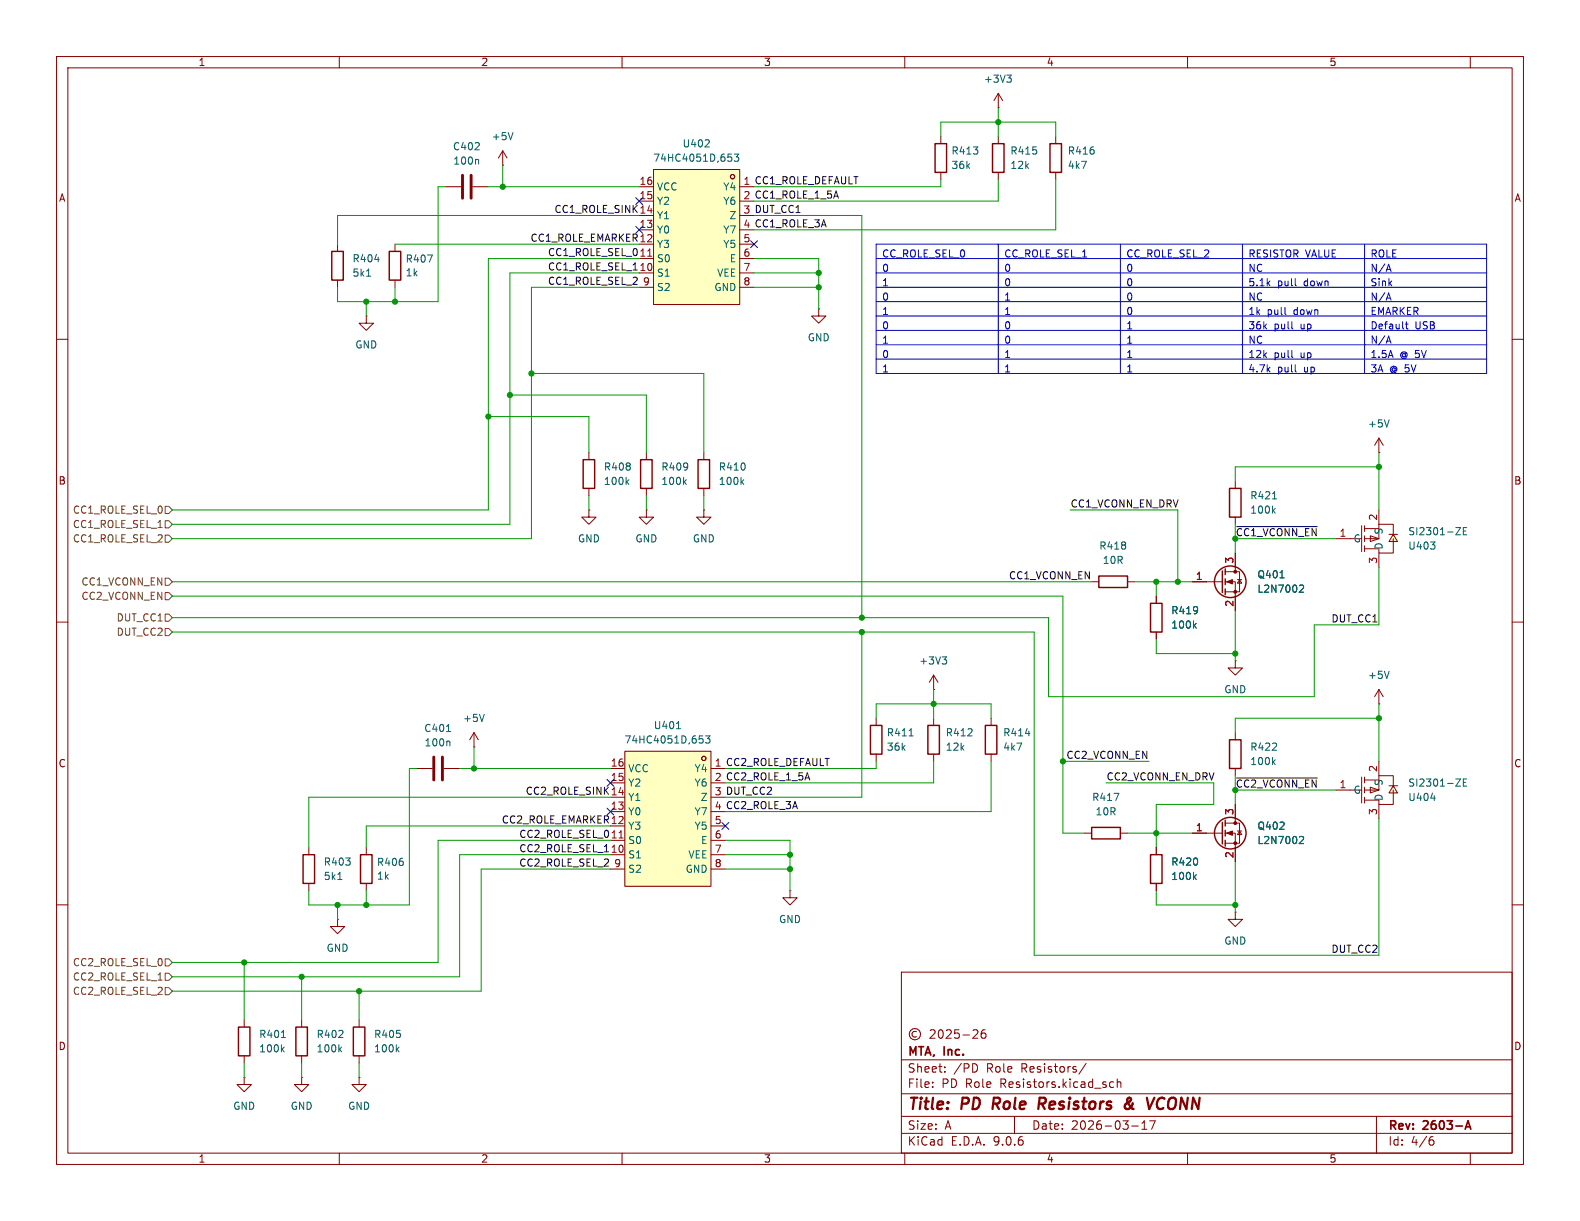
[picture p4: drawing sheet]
<svg xmlns="http://www.w3.org/2000/svg" width="279mm" height="216mm" viewBox="0 0 279 216" stroke-linecap="round" stroke-linejoin="round" font-family="sans-serif">
<g fill="none" stroke="#840000" stroke-width=".18">
<path d="M10 10h259.4v195.9h-259.4zM12 12h255.4v191.9h-255.4zM60 10v2M110 10v2M160 10v2M210 10v2M260 10v2M10 60h2M243.8 77.5l-.7 1.2M243.8 77.5l.8 1.2M243.8 77.5v2.5M267.4 60h2"/>
<path d="M218.4 97.8v3.3M243.8 80h.1M10 110h2M193 102.9h1.3M199.4 102.9h1.3M204.5 105.4v1.3M204.5 111.8v1.2M210.8 102.9h5.4M216.7 101.1h2.5v3.5h-2.5M216.7 102.9h1.7v5.1M218.4 116.8v1.3h1.3l-1.3 1.3-1.2-1.3h1.2M218.4 116.8h.1"/>
<path d="M218.8 102.5h.8M219.2 102.5l.4 .6h-.8zM267.4 110h2M139.7 157.5v1.3h1.3l-1.3 1.2-1.3-1.2h1.3M139.7 157.5h.1M10 160h2M159.4 171.9h108v32h-108zM267.4 160h2M63.5 180.3v1.3M63.5 186.7v1.3M159.4 197.4h108M159.4 193.4h108"/>
<path d="M159.4 187.4h108M162.1 182.4a.52 .52 0 0 0-.8 .5 .52 .52 0 0 0 .8 .4M164.5 182.2l.6-.1 .2 .1 .1 .3-1 1.1h1M164.9 192.1v.2M164.9 191.4v.1M166.1 182.2l.2-.1a.81 .81 0 0 1 .6 .6 .81 .81 0 0 1-.3 .8l-.2 .1a.81 .81 0 0 1-.3-1.4zM167.1 189.4v.2M167.1 188.7v.1M167.4 182.2l.5-.1 .2 .1 .1 .3-.9 1.1h.9M169.6 182.1h-.7l-.1 .7 .2-.1h.5l.1 .2v.5l-.2 .2-.6-.2M170.3 183h1.1M172.1 182.2l.5-.1 .3 .1v.3l-.9 1.1h.9"/>
<path d="M172.7 188.3l.2 .4-.2 .7M174.2 182.1a.59 .59 0 0 0-.7 .6v.6l.1 .2 .5 .1 .2-.2 .1-.5-.2-.2h-.4l-.3 .2M179.4 197.4v3M192.1 188l-1.3 1.9M196.9 191.4l-.4-.1-.3 .3v.4l.2 .2h.5M197.6 191.4l.2-.1 .3 .1 .1 .9M197.6 190.8v1.5M200.1 199.1h1.2M201.9 199.7h.9M201.9 198.6l.5-.4v1.5M203.3 198.2h1l-.7 1.5M243.4 197.4v6.5"/>
<path d="M60 203.9v2M110 203.9v2M159.4 200.4h108M160 203.9v2M210 203.9v2M253 201.6h.4l.2 .2-.1 .5-.5 .2M253.4 201l-.4 .1M260 203.9v2"/>
<circle cx="161.8" cy="182.9" r="1"/>
</g>
<path d="M259.1 199.7l.5-1.5 .5 1.5M259.2 199.2h.8" fill="none" stroke="#840000" stroke-width=".3"/>
<path d="M175.8 194.1l-.3 2M184.2 195.2l.5 .9M184.6 194.1h-.7l-.3 2M184.7 195.1l-1 .1M198.9 195.4l1-.7 .1-.3-.2-.3a.41 .41 0 0 0-.5 .5l.6 1.1 .6 .4M200.3 195.1l-.1 .4a.92 .92 0 0 1-1 .6l-.2-.2M205.8 194.2a1.02 1.02 0 0 0-1.2 .6 1.02 1.02 0 0 0 .5 1.3l.6-.2" fill="none" stroke="#840000" stroke-width=".4"/>
<g fill="none" stroke="#840000" stroke-width=".25">
<path d="M194.3 101.9h5.1v2h-5.1zM203.5 106.7h2v5.1h-2zM216.2 101v3.8M216.7 100.6v1M216.7 102.4v1M216.7 104.1v1.1M62.5 181.6h2v5.1h-2z"/>
<circle cx="217.6" cy="102.9" r="2.79"/>
</g>
<path d="M245.7 74.2l-.5 1.3M211.2 110.6l.3 .5M211.5 110.2l-.4 .5M226.4 102.2h.7M229.9 103.5l.4-.1 .2 .4-.8 .9h.8M70.2 185.5l.4 .5M70.6 185.2l-.5 .4" fill="none" stroke="#006464" stroke-width=".18"/>
<g fill="#840000" stroke="#840000" stroke-width=".18">
<path d="M216.9 102.9l1-.4v.8z"/>
<circle cx="218.4" cy="101.1" r=".25"/>
<circle cx="218.4" cy="104.6" r=".25"/>
</g>
<g fill="#ffffc2">
<path d="M242.3 94.7l1.5 .6-1.5 .5z"/>
<path d="M246.4 94.5l.7 1.3h-1.5z"/>
</g>
<g fill="none" stroke="#840000" stroke-width=".18">
<path d="M236.2 95.3h2.6M240.8 93v4.5M241.3 93v1M241.3 94.7v1.1M241.3 96.5v1M241.3 93.5h2.5M242.3 94.7l1.5 .6-1.5 .5zM243.8 92.7v2.6h-2.5M243.8 92.7h2.6v2M243.8 90.2v2.5M243.8 97.8v2.5M245.6 94.5h1.5"/>
<path d="M246.4 95.3v2.5h-2.6v-.8h-2.5M246.4 94.5l.7 1.3h-1.5zM175.3 127v1.3M175.3 133.4v1.2M243.8 124.5h.1M243.8 121.9v2.6M243.8 121.9l-.7 1.3M243.8 121.9l.8 1.3"/>
</g>
<path d="M253 95.8h.7l-.4 .5M253.7 96.4v.6M257.4 93.3h.9l-.9 1.3h.9M258.8 93.9h.4M259.4 93.3h-.6v1.3h.6M245.7 118.7l-.5 1.3M181.3 129.7h.8" fill="none" stroke="#006464" stroke-width=".18"/>
<path d="M174.2 128.3h2.1v5.1h-2.1z" fill="none" stroke="#840000" stroke-width=".25"/>
<g fill="#ffffc2">
<path d="M242.3 139.2l1.5 .5-1.5 .5z"/>
<path d="M246.4 138.9l.7 1.3h-1.5z"/>
</g>
<g fill="none" stroke="#840000" stroke-width=".18">
<path d="M78.7 33h2.8M83.6 33h2.8M88.9 29.2h.1M88.9 26.7l-.8 1.2M88.9 26.7l.8 1.2M88.9 26.7v2.5M59.7 43.2v1.3M59.7 49.5v1.3M64.8 55.9v1.3h1.2l-1.2 1.2-1.3-1.2h1.3M64.8 55.9h.1M69.8 43.2v1.3M69.8 49.5v1.3"/>
<path d="M104.1 90.2v1.2h1.3l-1.3 1.3-1.2-1.3h1.2M104.1 90.2h.1M104.1 80v1.3M104.1 86.4v1.2M114.3 90.2v1.2h1.3l-1.3 1.3-1.3-1.3h1.3M114.3 90.2h.1M114.3 80v1.3M114.3 86.4v1.2M165.1 119.4v2.5M165.1 119.4l-.8 1.3M165.1 119.4l.8 1.3M154.9 127v1.3"/>
<path d="M154.9 133.4v1.2M165.1 121.9h.1M165.1 127v1.3M165.1 133.4v1.2M218.4 129.5v1.3M218.4 135.9v1.3M236.2 139.7h2.6M240.8 137.4v4.6M241.3 137.4v1M241.3 139.2v1M241.3 137.9h2.5M242.3 139.2l1.5 .5-1.5 .5z"/>
<path d="M243.8 137.2v2.5h-2.5M243.8 137.2h2.6v2M243.8 134.6v2.6M245.6 138.9h1.5M246.4 139.7v2.5h-2.6v-.7h-2.5M246.4 138.9l.7 1.3h-1.5zM191.8 147.3h1.2M198.1 147.3h1.3M204.5 149.9v1.2M204.5 156.2v1.3M210.8 147.3h5.4M216.7 145.5h2.5v3.6h-2.5"/>
<path d="M216.7 147.3h1.7v5.1M218.4 142.2v3.3M218.8 146.9h.8M219.2 146.9l.4 .7h-.8zM241.3 141v1M243.8 142.2v2.6M218.4 161.3v1.3h1.3l-1.3 1.2-1.2-1.2h1.2M218.4 161.3h.1M63.5 190.5v1.3h1.3l-1.3 1.2-1.3-1.2h1.3M63.5 190.5h.1"/>
</g>
<g fill="none" stroke="#006464" stroke-width=".18">
<path d="M84.5 28.2l.1 .2v.6M90.7 23.4l-.4 1.3M64.8 48.8h.7M66.3 45.9h.8M75.6 45.1h.9l-.6 1.3M110.8 85.2l.4 .5M111.2 84.8l-.5 .5M121 85.2l.4 .5M121.4 84.8l-.5 .5M166.6 116.1h.8l-.4 .5M167.2 116.6l.2 .3v.3l-.2 .2M160.8 130.1h.7"/>
<path d="M225.1 134.7l.4 .5M225.5 134.4l-.5 .4M257.4 137.7h.9l-.9 1.3h.9M258.8 138.3h.4M259.4 137.7h-.6v1.3h.6M197 140.3h.8l-.5 1.2M211.2 155l.3 .5M211.5 154.7l-.4 .5M229.9 148l.4-.1 .2 .4-.8 .9h.8M253 141.1h.8"/>
</g>
<g fill="none" stroke="#840000" stroke-width=".25">
<path d="M58.7 44.5h2v5h-2zM68.8 44.5h2.1v5h-2.1zM103.1 81.3h2.1v5.1h-2.1zM113.3 81.3h2v5.1h-2zM153.9 128.3h2.1v5.1h-2.1zM164.1 128.3h2v5.1h-2zM217.4 130.8h2.1v5.1h-2.1zM193 146.3h5.1v2h-5.1zM203.5 151.1h2v5.1h-2zM216.2 145.4v3.8M216.7 145v1.1M216.7 146.8v1"/>
<path d="M216.7 148.6v1"/>
<circle cx="217.6" cy="147.3" r="2.79"/>
</g>
<g fill="#840000" stroke="#840000" stroke-width=".18">
<path d="M216.9 147.3l1-.4v.8z"/>
<circle cx="218.4" cy="145.5" r=".25"/>
<circle cx="218.4" cy="149.1" r=".25"/>
</g>
<path d="M81.8 31v4.1M83.3 31v4.1" fill="none" stroke="#840000" stroke-width=".51"/>
<path d="M110.5 132.8h15.2v23.9h-15.2z" fill="#ffffc2"/>
<g fill="none" stroke="#840000" stroke-width=".18">
<path d="M176.5 19.1h.1M176.5 16.5l-.7 1.3M176.5 16.5l.8 1.3M176.5 16.5v2.6M166.4 24.1v1.3M166.4 30.5v1.3M176.5 24.1v1.3M176.5 30.5v1.3M186.7 24.1v1.3M186.7 30.5v1.3M144.8 54.6v1.3h1.2l-1.2 1.3-1.3-1.3h1.3M144.8 54.6h.1"/>
<path d="M124.5 90.2v1.2h1.2l-1.2 1.3-1.3-1.3h1.3M124.5 90.2h.1M124.5 80v1.3M124.5 86.4v1.2M218.4 85.1v1.3M218.4 91.4v1.3M73.7 135.9h2.8M78.5 135.9h2.8M83.8 132.1h.1M83.8 129.5l-.7 1.3M83.8 129.5l.8 1.3M83.8 129.5v2.6"/>
<path d="M107.9 135.9h2.6M107.9 138.4h2.6M110.5 132.8h15.2v23.9h-15.2zM125.7 135.9h2.6M54.6 149.9v1.2M54.6 156.2v1.3M64.8 149.9v1.2M64.8 156.2v1.3M107.9 141h2.6M107.9 146.1h2.6M107.9 148.6h2.6M107.9 151.1h2.6"/>
<path d="M107.9 153.7h2.6M107.9 143.5h2.6M125.7 141h2.6M125.7 146.1h2.6M125.7 148.6h2.6M125.7 151.1h2.6M125.7 153.7h2.6M59.7 162.6v1.2h1.3l-1.3 1.3-1.3-1.3h1.3M59.7 162.6h.1M43.2 190.5v1.3h1.2l-1.2 1.2-1.3-1.2h1.3M43.2 190.5h.1M43.2 180.3v1.3"/>
<path d="M43.2 186.7v1.3M53.3 190.5v1.3h1.3l-1.3 1.2-1.2-1.2h1.2M53.3 190.5h.1M53.3 180.3v1.3M53.3 186.7v1.3"/>
<circle cx="124.5" cy="134.1" r=".38"/>
</g>
<path d="M109.5 148.2h.7" fill="none" stroke="#a90000" stroke-width=".18"/>
<g fill="none" stroke="#006464" stroke-width=".18">
<path d="M178 13.3h.8l-.4 .5M178.6 13.8l.2 .2v.3l-.2 .2M131.2 85.2l.3 .5M131.5 84.8l-.5 .5M225 88.2h.7M225.1 90.3l.4 .4M225.5 89.9l-.5 .5M79 129.4h.7M79.4 131.1l.2 .1v.7M85.6 126.3l-.4 1.3M119.6 128.8h.7M123.7 130.1h.6"/>
<path d="M123.8 130.6h.3l.2 .2-.1 .5-.4 .1M124.8 130.1h.7l-.4 .5 .4 .1v.6l-.2 .1-.5-.1M59.7 155.5h.8M49.8 183.5h.7M49.9 185.5l.3 .5M50.2 185.2l-.4 .4M60 185.5l.4 .5M60.4 185.2l-.5 .4"/>
</g>
<path d="M165.4 25.4h2v5.1h-2zM175.5 25.4h2v5.1h-2zM185.7 25.4h2v5.1h-2zM123.4 81.3h2.1v5.1h-2.1zM217.4 86.4h2.1v5h-2.1zM53.6 151.1h2v5.1h-2zM63.8 151.1h2v5.1h-2zM42.2 181.6h2v5.1h-2zM52.3 181.6h2.1v5.1h-2.1z" fill="none" stroke="#840000" stroke-width=".25"/>
<path d="M76.7 133.9v4M78.2 133.9v4" fill="none" stroke="#840000" stroke-width=".51"/>
<path d="M115.6 30h15.2v23.8h-15.2z" fill="#ffffc2"/>
<g fill="none" stroke="#840000" stroke-width=".18">
<path d="M113 33h2.6M113 38.1h2.6M113 35.6h2.6M115.6 30h15.2v23.8h-15.2zM130.8 33h2.5M130.8 38.1h2.5M113 43.2h2.6M113 45.7h2.6M113 48.3h2.6M113 50.8h2.6M113 40.6h2.6M130.8 43.2h2.5"/>
<path d="M130.8 45.7h2.5M130.8 48.3h2.5M130.8 50.8h2.5M218.4 97.8v2.5M204.5 105.4v1.3M204.5 111.8v1.2M210.8 102.9h2.6M218.4 105.4v2.6M204.5 149.9v1.2M204.5 156.2v1.3M210.8 147.3h2.6M218.4 142.2v2.6"/>
<path d="M218.4 149.9v2.5"/>
<circle cx="129.5" cy="31.2" r=".38"/>
</g>
<path d="M114.5 45.3h.8" fill="none" stroke="#a90000" stroke-width=".18"/>
<path d="M124.6 26h.8M125.4 24.8v.5M128.8 27.2h.6M128.9 27.7h.3l.2 .3v.4l-.5 .1M129.8 27.2h.8l-.4 .5 .4 .2v.5l-.2 .1-.6-.1M211.2 110.6l.3 .5M211.5 110.2l-.4 .5M226.4 102.2h.7M229.9 103.5l.4-.1 .2 .4-.8 .9h.8M211.2 155l.3 .5M211.5 154.7l-.4 .5M229.9 148l.4-.1 .2 .4-.8 .9h.8" fill="none" stroke="#006464" stroke-width=".18"/>
<path d="M29.2 89.5h.6l.7 .7-.7 .6h-.6zM29.2 94.6h.6l.7 .7-.7 .6h-.6zM29.2 92.1h.6l.7 .6-.7 .6h-.6zM29.2 102.2h.6l.7 .7-.7 .6h-.6zM29.2 111.1h.6l.7 .7-.7 .6h-.6zM29.2 104.8h.6l.7 .6-.7 .6h-.6zM29.2 108.6h.6l.7 .6-.7 .7h-.6zM29.2 174.6h.6l.7 .7-.7 .6h-.6zM29.2 172.1h.6l.7 .6-.7 .7h-.6zM29.2 169.5h.6l.7 .7-.7 .6h-.6z" fill="none" stroke="#725600" stroke-width=".18"/>
<path d="M218.7 93.1h14.2M218.7 137.6h14.2" fill="none" stroke="#0f0f0f" stroke-width=".18"/>
<g fill="none" stroke="#0000c2" stroke-width=".18">
<path d="M154.9 45.7h108M154.9 48.3h108M154.9 50.8h108M154.9 53.3h108M154.9 55.9h108M154.9 58.4h108M154.9 43.2h108v22.8h-108zM176.5 43.2v22.8M198.1 43.2v22.8M219.7 43.2v22.8M227.3 55.6h.1M228.5 58.1l.1 .1"/>
<path d="M229.1 50.5h.1M241.3 43.2v22.8M245.3 47.6h.6M245.3 52.7h.6M245.6 46.7l.4 1.3M245.6 51.8l.4 1.3M245.6 59.4l.4 1.3M248.5 57.3h.5M248.7 56.9v1.1l.3 .2M154.9 61h108M154.9 63.5h108M228.5 63.2h.1"/>
<path d="M229.1 65.7l.1 .1M245.3 60.3h.6"/>
</g>
<g fill="none" stroke="#009600" stroke-width=".18">
<path d="M176.5 19.1v5M78.7 33h-1.2v20.3h-17.8v-2.5M86.4 33h26.6M88.9 29.2v3.8M113 38.1h-53.3v5.1M133.3 38.1h19.1v71.1M166.4 31.8v1.2h-33.1M166.4 24.1v-2.5h20.3v2.5M176.5 31.8v3.8h-43.2M186.7 31.8v8.8h-53.4M64.8 53.3v2.6M69.8 50.8v2.5"/>
<path d="M69.8 43.2h43.2M113 45.7h-26.6v44.5h-55.9M113 48.3h-22.8v44.4h-59.7M113 50.8h-19v44.5h-63.5M133.3 48.3h11.5M133.3 45.7h11.5v8.9M133.3 50.8h11.5M86.4 73.7h17.7v6.3M90.2 69.9h24.1v10.1M94 66h30.5v14M104.1 87.6v2.6M114.3 87.6v2.6"/>
<path d="M124.5 87.6v2.6M189.2 90.2h19.1v12.7M218.4 95.3h17.8M218.4 92.7v5.1M243.8 82.6h-25.4v2.5M243.8 80v10.2M30.5 105.4h157.5v41.9h3.8M30.5 111.8h152.4v57.1h60.9v-24.1M30.5 102.9h162.5M152.4 111.8v29.2h-24.1M200.7 102.9h10.1M204.5 102.9v2.5"/>
<path d="M204.5 113v2.6h13.9M218.4 108v8.8M243.8 100.3v10.2h-11.4v12.7h-47v-14h-154.9M73.7 135.9h-1.3v24.1h-17.8v-2.5M81.3 135.9h26.6M83.8 132.1v3.8M154.9 134.6v1.3h-26.6M154.9 127v-2.5h20.4v2.5M165.1 121.9v5.1M165.1 134.6v3.8h-36.8M175.3 134.6v8.9h-47M188 134.6h15.2"/>
<path d="M195.6 138.4h19v3.8h-10.1v7.7M218.4 137.2v5M218.4 139.7h17.8M243.8 127h-25.4v2.5M243.8 124.5v10.1M64.8 157.5v2.5M107.9 153.7h-22.8v21.6h-54.6M107.9 146.1h-43.1v3.8M107.9 151.1h-26.6v21.6h-50.8M107.9 148.6h-30.4v21.6h-47M107.9 141h-53.3v8.9M128.3 148.6h11.4v8.9"/>
<path d="M128.3 153.7h11.4M128.3 151.1h11.4M199.4 147.3h11.4M204.5 157.5v2.5h13.9M218.4 152.4v8.9M43.2 170.2v10.1M53.3 172.7v7.6M59.7 160v2.6M63.5 175.3v5M43.2 188v2.5M53.3 188v2.5M63.5 188v2.5"/>
</g>
<path d="M112.4 35l1.2 1.2M113.6 35l-1.2 1.2M112.4 40l1.2 1.2M113.6 40l-1.2 1.2M132.7 42.6l1.3 1.2M134 42.6l-1.3 1.2M107.3 137.8l1.3 1.2M108.6 137.8l-1.3 1.2M107.3 142.9l1.3 1.2M108.6 142.9l-1.3 1.2M127.7 145.4l1.2 1.3M128.9 145.4l-1.2 1.3" fill="none" stroke="#000084" stroke-width=".18"/>
<g fill="#009600" stroke="#009600" stroke-width=".18">
<circle cx="94" cy="66" r=".46"/>
<circle cx="90.2" cy="69.9" r=".46"/>
<circle cx="86.4" cy="73.7" r=".46"/>
<circle cx="64.8" cy="53.3" r=".46"/>
<circle cx="53.3" cy="172.7" r=".46"/>
<circle cx="59.7" cy="160" r=".46"/>
<circle cx="64.8" cy="160" r=".46"/>
<circle cx="43.2" cy="170.2" r=".46"/>
<circle cx="63.5" cy="175.3" r=".46"/>
<circle cx="144.8" cy="48.3" r=".46"/>
<circle cx="144.8" cy="50.8" r=".46"/>
<circle cx="176.5" cy="21.6" r=".46"/>
<circle cx="83.8" cy="135.9" r=".46"/>
<circle cx="152.4" cy="111.8" r=".46"/>
<circle cx="69.8" cy="53.3" r=".46"/>
<circle cx="88.9" cy="33" r=".46"/>
<circle cx="139.7" cy="151.1" r=".46"/>
<circle cx="152.4" cy="109.2" r=".46"/>
<circle cx="139.7" cy="153.7" r=".46"/>
<circle cx="165.1" cy="124.5" r=".46"/>
<circle cx="218.4" cy="160" r=".46"/>
<circle cx="204.5" cy="102.9" r=".46"/>
<circle cx="208.3" cy="102.9" r=".46"/>
<circle cx="243.8" cy="127" r=".46"/>
<circle cx="188" cy="134.6" r=".46"/>
<circle cx="204.5" cy="147.3" r=".46"/>
<circle cx="218.4" cy="115.6" r=".46"/>
<circle cx="243.8" cy="82.6" r=".46"/>
</g>
<g font-size="2.8" fill="#840000">
<text x="160.4" y="196.8">Title:</text>
<text x="170.1" y="196.8">PD</text>
<text x="176.4" y="196.8">Role</text>
<text x="185.3" y="196.8">Resistors</text>
<text x="201.3" y="196.8">&amp;</text>
<text x="206.1" y="196.8">VCONN</text>
</g>
<g font-size="2.1" fill="#840000">
<text x="160.4" y="189.9">Sheet:</text>
<text x="160.4" y="187.1">MTA,</text>
<text x="167" y="187.1">Inc.</text>
<text x="168.6" y="189.9">/PD</text>
<text x="174.5" y="189.9">Role</text>
<text x="180.7" y="189.9">Resistors/</text>
<text x="160.4" y="192.6">File:</text>
<text x="166.5" y="192.6">PD Role</text>
<text x="177" y="192.6">Resistors.kicad_sch</text>
<text x="160.4" y="202.8">KiCad</text>
<text x="160.4" y="200">Size:</text>
<text x="167.1" y="200">A</text>
<text x="168.1" y="202.8">E.D.A.</text>
<text x="175.7" y="202.8">9.0.6</text>
<text x="182.4" y="200">Date:</text>
<text x="189.4" y="200">2026-03-17</text>
<text x="245.4" y="200.2">Rev:</text>
<text x="245.4" y="202.8">Id:</text>
<text x="249.5" y="202.8">4/6</text>
<text x="251.8" y="200.2">2603-A</text>
</g>
<g font-size="1.8" fill="#840000">
<text x="35" y="11.9">1</text>
<text x="85" y="11.9">2</text>
<text x="135" y="11.9">3</text>
<text x="185" y="11.9">4</text>
<text x="235" y="11.9">5</text>
<text x="10.3" y="35.9">A</text>
<text x="267.7" y="35.9">A</text>
<text x="10.3" y="85.9">B</text>
<text x="267.7" y="85.9">B</text>
<text x="10.3" y="135.9">C</text>
<text x="267.7" y="135.9">C</text>
<text x="10.3" y="185.9">D</text>
<text x="267.7" y="185.9">D</text>
<text x="35" y="205.8">1</text>
<text x="85" y="205.8">2</text>
<text x="135" y="205.8">3</text>
<text x="185" y="205.8">4</text>
<text x="235" y="205.8">5</text>
</g>
<g font-size="1.8" fill="#006464">
<text x="173.9" y="14.8">+3V3</text>
<text x="80" y="26.8">C402</text>
<text x="80.1" y="29.3">100n</text>
<text x="86.9" y="25">+5V</text>
<text x="115.4" y="28.8">74HC4051D,653</text>
<text x="120.6" y="26.3">U402</text>
<text x="168.2" y="27.5">R413</text>
<text x="178.6" y="27.5">R415</text>
<text x="188.7" y="27.5">R416</text>
<text x="116.1" y="33.9">VCC</text>
<text x="127.8" y="33.9">Y4</text>
<text x="168.2" y="30.1">36k</text>
<text x="178.6" y="30.1">12k</text>
<text x="188.7" y="30.1">4k7</text>
<text x="116.1" y="36.4">Y2</text>
<text x="116.1" y="39">Y1</text>
<text x="116.1" y="41.5">Y0</text>
<text x="127.8" y="36.4">Y6</text>
<text x="127.8" y="41.5">Y7</text>
<text x="128.9" y="39">Z</text>
<text x="62.2" y="46.6">R404</text>
<text x="71.6" y="46.6">R407</text>
<text x="116.1" y="44">Y3</text>
<text x="116.1" y="46.6">S0</text>
<text x="127.8" y="44">Y5</text>
<text x="128.9" y="46.6">E</text>
<text x="62.2" y="49.1">5k1</text>
<text x="71.6" y="49.1">1k</text>
<text x="116.1" y="49.1">S1</text>
<text x="116.1" y="51.7">S2</text>
<text x="126.2" y="51.7">GND</text>
<text x="126.7" y="49.1">VEE</text>
<text x="62.7" y="61.8">GND</text>
<text x="142.7" y="60.6">GND</text>
<text x="241.8" y="75.8">+5V</text>
<text x="106.7" y="83.4">R408</text>
<text x="116.8" y="83.4">R409</text>
<text x="127" y="83.4">R410</text>
<text x="106.7" y="86">100k</text>
<text x="116.8" y="86">100k</text>
<text x="127" y="86">100k</text>
<text x="221" y="88.5">R421</text>
<text x="221" y="91">100k</text>
<text x="244.7" y="94.6" transform="rotate(-90 244.7 94.6)">S</text>
<text x="248.9" y="94.8">SI2301-ZE</text>
<text x="102.1" y="96.1">GND</text>
<text x="112.3" y="96.1">GND</text>
<text x="122.4" y="96.1">GND</text>
<text x="194.3" y="97.4">R418</text>
<text x="194.9" y="99.9">10R</text>
<text x="239.3" y="96.1">G</text>
<text x="244.7" y="97.3" transform="rotate(-90 244.7 97.3)">D</text>
<text x="248.9" y="97.4">U403</text>
<text x="222.3" y="105">L2N7002</text>
<text x="222.3" y="102.5">Q401</text>
<text x="207" y="108.8">R419</text>
<text x="207" y="111.4">100k</text>
<text x="162.5" y="117.7">+3V3</text>
<text x="216.4" y="122.8">GND</text>
<text x="241.8" y="120.2">+5V</text>
<text x="74.9" y="129.6">C401</text>
<text x="81.8" y="127.9">+5V</text>
<text x="110.3" y="131.7">74HC4051D,653</text>
<text x="115.5" y="129.1">U401</text>
<text x="156.7" y="130.4">R411</text>
<text x="167.1" y="130.4">R412</text>
<text x="177.3" y="130.4">R414</text>
<text x="75" y="132.2">100n</text>
<text x="111" y="136.8">VCC</text>
<text x="122.7" y="136.8">Y4</text>
<text x="156.7" y="132.9">36k</text>
<text x="167.1" y="132.9">12k</text>
<text x="177.3" y="132.9">4k7</text>
<text x="221" y="132.9">R422</text>
<text x="221" y="135.5">100k</text>
<text x="111" y="139.3">Y2</text>
<text x="111" y="141.8">Y1</text>
<text x="122.7" y="139.3">Y6</text>
<text x="123.8" y="141.8">Z</text>
<text x="193" y="141.8">R417</text>
<text x="239.3" y="140.6">G</text>
<text x="244.7" y="141.7" transform="rotate(-90 244.7 141.7)">D</text>
<text x="244.7" y="139.1" transform="rotate(-90 244.7 139.1)">S</text>
<text x="248.9" y="141.8">U404</text>
<text x="248.9" y="139.3">SI2301-ZE</text>
<text x="111" y="144.4">Y0</text>
<text x="111" y="146.9">Y3</text>
<text x="111" y="149.5">S0</text>
<text x="122.7" y="144.4">Y7</text>
<text x="122.7" y="146.9">Y5</text>
<text x="123.9" y="149.5">E</text>
<text x="193.6" y="144.4">10R</text>
<text x="222.3" y="149.5">L2N7002</text>
<text x="222.3" y="146.9">Q402</text>
<text x="57.2" y="153.3">R403</text>
<text x="57.2" y="155.8">5k1</text>
<text x="66.6" y="153.3">R406</text>
<text x="66.6" y="155.7">1k</text>
<text x="111" y="152">S1</text>
<text x="111" y="154.5">S2</text>
<text x="121.1" y="154.5">GND</text>
<text x="121.6" y="152">VEE</text>
<text x="207" y="153.3">R420</text>
<text x="207" y="155.8">100k</text>
<text x="137.7" y="163.4">GND</text>
<text x="216.4" y="167.2">GND</text>
<text x="57.7" y="168.5">GND</text>
<text x="45.7" y="183.7">R401</text>
<text x="55.9" y="183.7">R402</text>
<text x="66" y="183.7">R405</text>
<text x="45.7" y="186.3">100k</text>
<text x="55.9" y="186.3">100k</text>
<text x="66" y="186.3">100k</text>
<text x="41.1" y="196.4">GND</text>
<text x="51.3" y="196.4">GND</text>
<text x="61.5" y="196.4">GND</text>
</g>
<g font-size="1.8" fill="#a90000">
<text x="113" y="32.8">16</text>
<text x="113" y="35.3">15</text>
<text x="113" y="40.4">13</text>
<text x="131.4" y="42.9">5</text>
<text x="131.4" y="45.5">6</text>
<text x="113" y="48">10</text>
<text x="113.6" y="50.5">9</text>
<text x="131.4" y="48">7</text>
<text x="131.4" y="50.5">8</text>
<text x="236.8" y="95">1</text>
<text x="243.6" y="92.1" transform="rotate(-90 243.6 92.1)">2</text>
<text x="218.2" y="99.8" transform="rotate(-90 218.2 99.8)">3</text>
<text x="243.6" y="99.8" transform="rotate(-90 243.6 99.8)">3</text>
<text x="211.4" y="102.6">1</text>
<text x="218.2" y="107.4" transform="rotate(-90 218.2 107.4)">2</text>
<text x="107.9" y="135.6">16</text>
<text x="243.6" y="136.6" transform="rotate(-90 243.6 136.6)">2</text>
<text x="107.9" y="138.2">15</text>
<text x="107.9" y="143.3">13</text>
<text x="236.8" y="139.4">1</text>
<text x="126.3" y="145.8">5</text>
<text x="126.3" y="148.3">6</text>
<text x="211.4" y="147.1">1</text>
<text x="218.2" y="144.2" transform="rotate(-90 218.2 144.2)">3</text>
<text x="243.6" y="144.2" transform="rotate(-90 243.6 144.2)">3</text>
<text x="107.9" y="150.9">10</text>
<text x="108.5" y="153.4">9</text>
<text x="126.3" y="150.9">7</text>
<text x="126.3" y="153.4">8</text>
<text x="218.2" y="151.8" transform="rotate(-90 218.2 151.8)">2</text>
</g>
<g font-size="1.8" fill="#0f0f0f">
<text x="131.4" y="32.8">1 CC1_ROLE_DEFAULT</text>
<text x="131.4" y="35.3">2 CC1_ROLE_1_5A</text>
<text x="97.9" y="37.8">CC1_ROLE_SINK 14</text>
<text x="131.4" y="37.8">3 DUT_CC1</text>
<text x="131.4" y="40.4">4 CC1_ROLE_3A</text>
<text x="93.7" y="42.8">CC1_ROLE_EMARKER12</text>
<text x="96.8" y="47.9">CC1_ROLE_SEL_1</text>
<text x="96.8" y="45.4">CC1_ROLE_SEL_0</text>
<text x="113" y="45.5">11</text>
<text x="96.8" y="50.5">CC1_ROLE_SEL_2</text>
<text x="189.2" y="89.8">CC1_VCONN_EN_DRV</text>
<text x="178.3" y="102.5">CC1_VCONN_EN</text>
<text x="235.4" y="110.1">DUT_CC1</text>
<text x="126.3" y="135.6">1 CC2_ROLE_DEFAULT</text>
<text x="188.5" y="134.3">CC2_VCONN_EN</text>
<text x="92.9" y="140.6">CC2_ROLE_SINK 14</text>
<text x="126.3" y="138.2">2 CC2_ROLE_1_5A</text>
<text x="126.3" y="140.7">3 DUT_CC2</text>
<text x="126.3" y="143.3">4 CC2_ROLE_3A</text>
<text x="195.6" y="138.1">CC2_VCONN_EN_DRV</text>
<text x="88.6" y="145.7">CC2_ROLE_EMARKER12</text>
<text x="91.7" y="148.2">CC2_ROLE_SEL_0</text>
<text x="107.9" y="148.3">11</text>
<text x="91.7" y="153.3">CC2_ROLE_SEL_2</text>
<text x="91.7" y="150.8">CC2_ROLE_SEL_1</text>
<text x="235.4" y="168.6">DUT_CC2</text>
</g>
<g font-size="1.8" fill="#0000c2">
<text x="155.9" y="45.9">CC_ROLE_SEL_0</text>
<text x="177.5" y="45.9">CC_ROLE_SEL_1</text>
<text x="199.1" y="45.9">CC_ROLE_SEL_2</text>
<text x="220.7" y="45.9">RESISTOR VALUE</text>
<text x="242.3" y="45.9">ROLE</text>
<text x="155.9" y="48.4">0</text>
<text x="155.9" y="50.9">1</text>
<text x="155.9" y="53.5">0</text>
<text x="177.5" y="48.4">0</text>
<text x="177.5" y="50.9">0</text>
<text x="177.5" y="53.5">1</text>
<text x="199.1" y="48.4">0</text>
<text x="199.1" y="50.9">0</text>
<text x="199.1" y="53.5">0</text>
<text x="220.7" y="48.4">NC</text>
<text x="220.7" y="50.9">5.1k</text>
<text x="220.7" y="53.5">NC</text>
<text x="225.9" y="50.9">pull</text>
<text x="230.7" y="50.9">down</text>
<text x="242.3" y="48.4">N/A</text>
<text x="242.3" y="50.9">Sink</text>
<text x="242.3" y="53.5">N/A</text>
<text x="155.9" y="56">1</text>
<text x="155.9" y="58.6">0</text>
<text x="177.5" y="56">1</text>
<text x="177.5" y="58.6">0</text>
<text x="199.1" y="56">0</text>
<text x="199.1" y="58.6">1</text>
<text x="220.7" y="56">1k</text>
<text x="220.7" y="58.6">36k</text>
<text x="224.1" y="56">pull</text>
<text x="225.3" y="58.6">pull</text>
<text x="228.9" y="56">down</text>
<text x="230.1" y="58.6">up</text>
<text x="242.3" y="56">EMARKER</text>
<text x="242.3" y="58.6">Default</text>
<text x="250.2" y="58.6">USB</text>
<text x="155.9" y="61.1">1</text>
<text x="155.9" y="63.6">0</text>
<text x="177.5" y="61.1">0</text>
<text x="177.5" y="63.6">1</text>
<text x="199.1" y="61.1">1</text>
<text x="199.1" y="63.6">1</text>
<text x="220.7" y="61.1">NC</text>
<text x="220.7" y="63.6">12k</text>
<text x="225.3" y="63.6">pull</text>
<text x="230.1" y="63.6">up</text>
<text x="242.3" y="61.1">N/A</text>
<text x="242.3" y="63.6">1.5A</text>
<text x="247.5" y="63.6">@ 5V</text>
<text x="155.9" y="66.2">1</text>
<text x="177.5" y="66.2">1</text>
<text x="199.1" y="66.2">1</text>
<text x="220.7" y="66.2">4.7k</text>
<text x="225.9" y="66.2">pull</text>
<text x="230.7" y="66.2">up</text>
<text x="242.3" y="66.2">3A</text>
<text x="245.7" y="66.2">@ 5V</text>
</g>
<g font-size="1.8" fill="#725600">
<text x="12.8" y="91">CC1_ROLE_SEL_0</text>
<text x="12.8" y="93.6">CC1_ROLE_SEL_1</text>
<text x="12.8" y="96.1">CC1_ROLE_SEL_2</text>
<text x="14.3" y="103.7">CC1_VCONN_EN</text>
<text x="14.3" y="106.3">CC2_VCONN_EN</text>
<text x="20.5" y="112.6">DUT_CC2</text>
<text x="20.5" y="110.1">DUT_CC1</text>
<text x="12.8" y="173.6">CC2_ROLE_SEL_1</text>
<text x="12.8" y="171">CC2_ROLE_SEL_0</text>
<text x="12.8" y="176.1">CC2_ROLE_SEL_2</text>
</g>
<g font-size="1.8" fill="#009600">
<text x="218.4" y="94.9">~{CC1_VCONN_EN}</text>
<text x="218.4" y="139.4">~{CC2_VCONN_EN}</text>
</g>
</svg>
